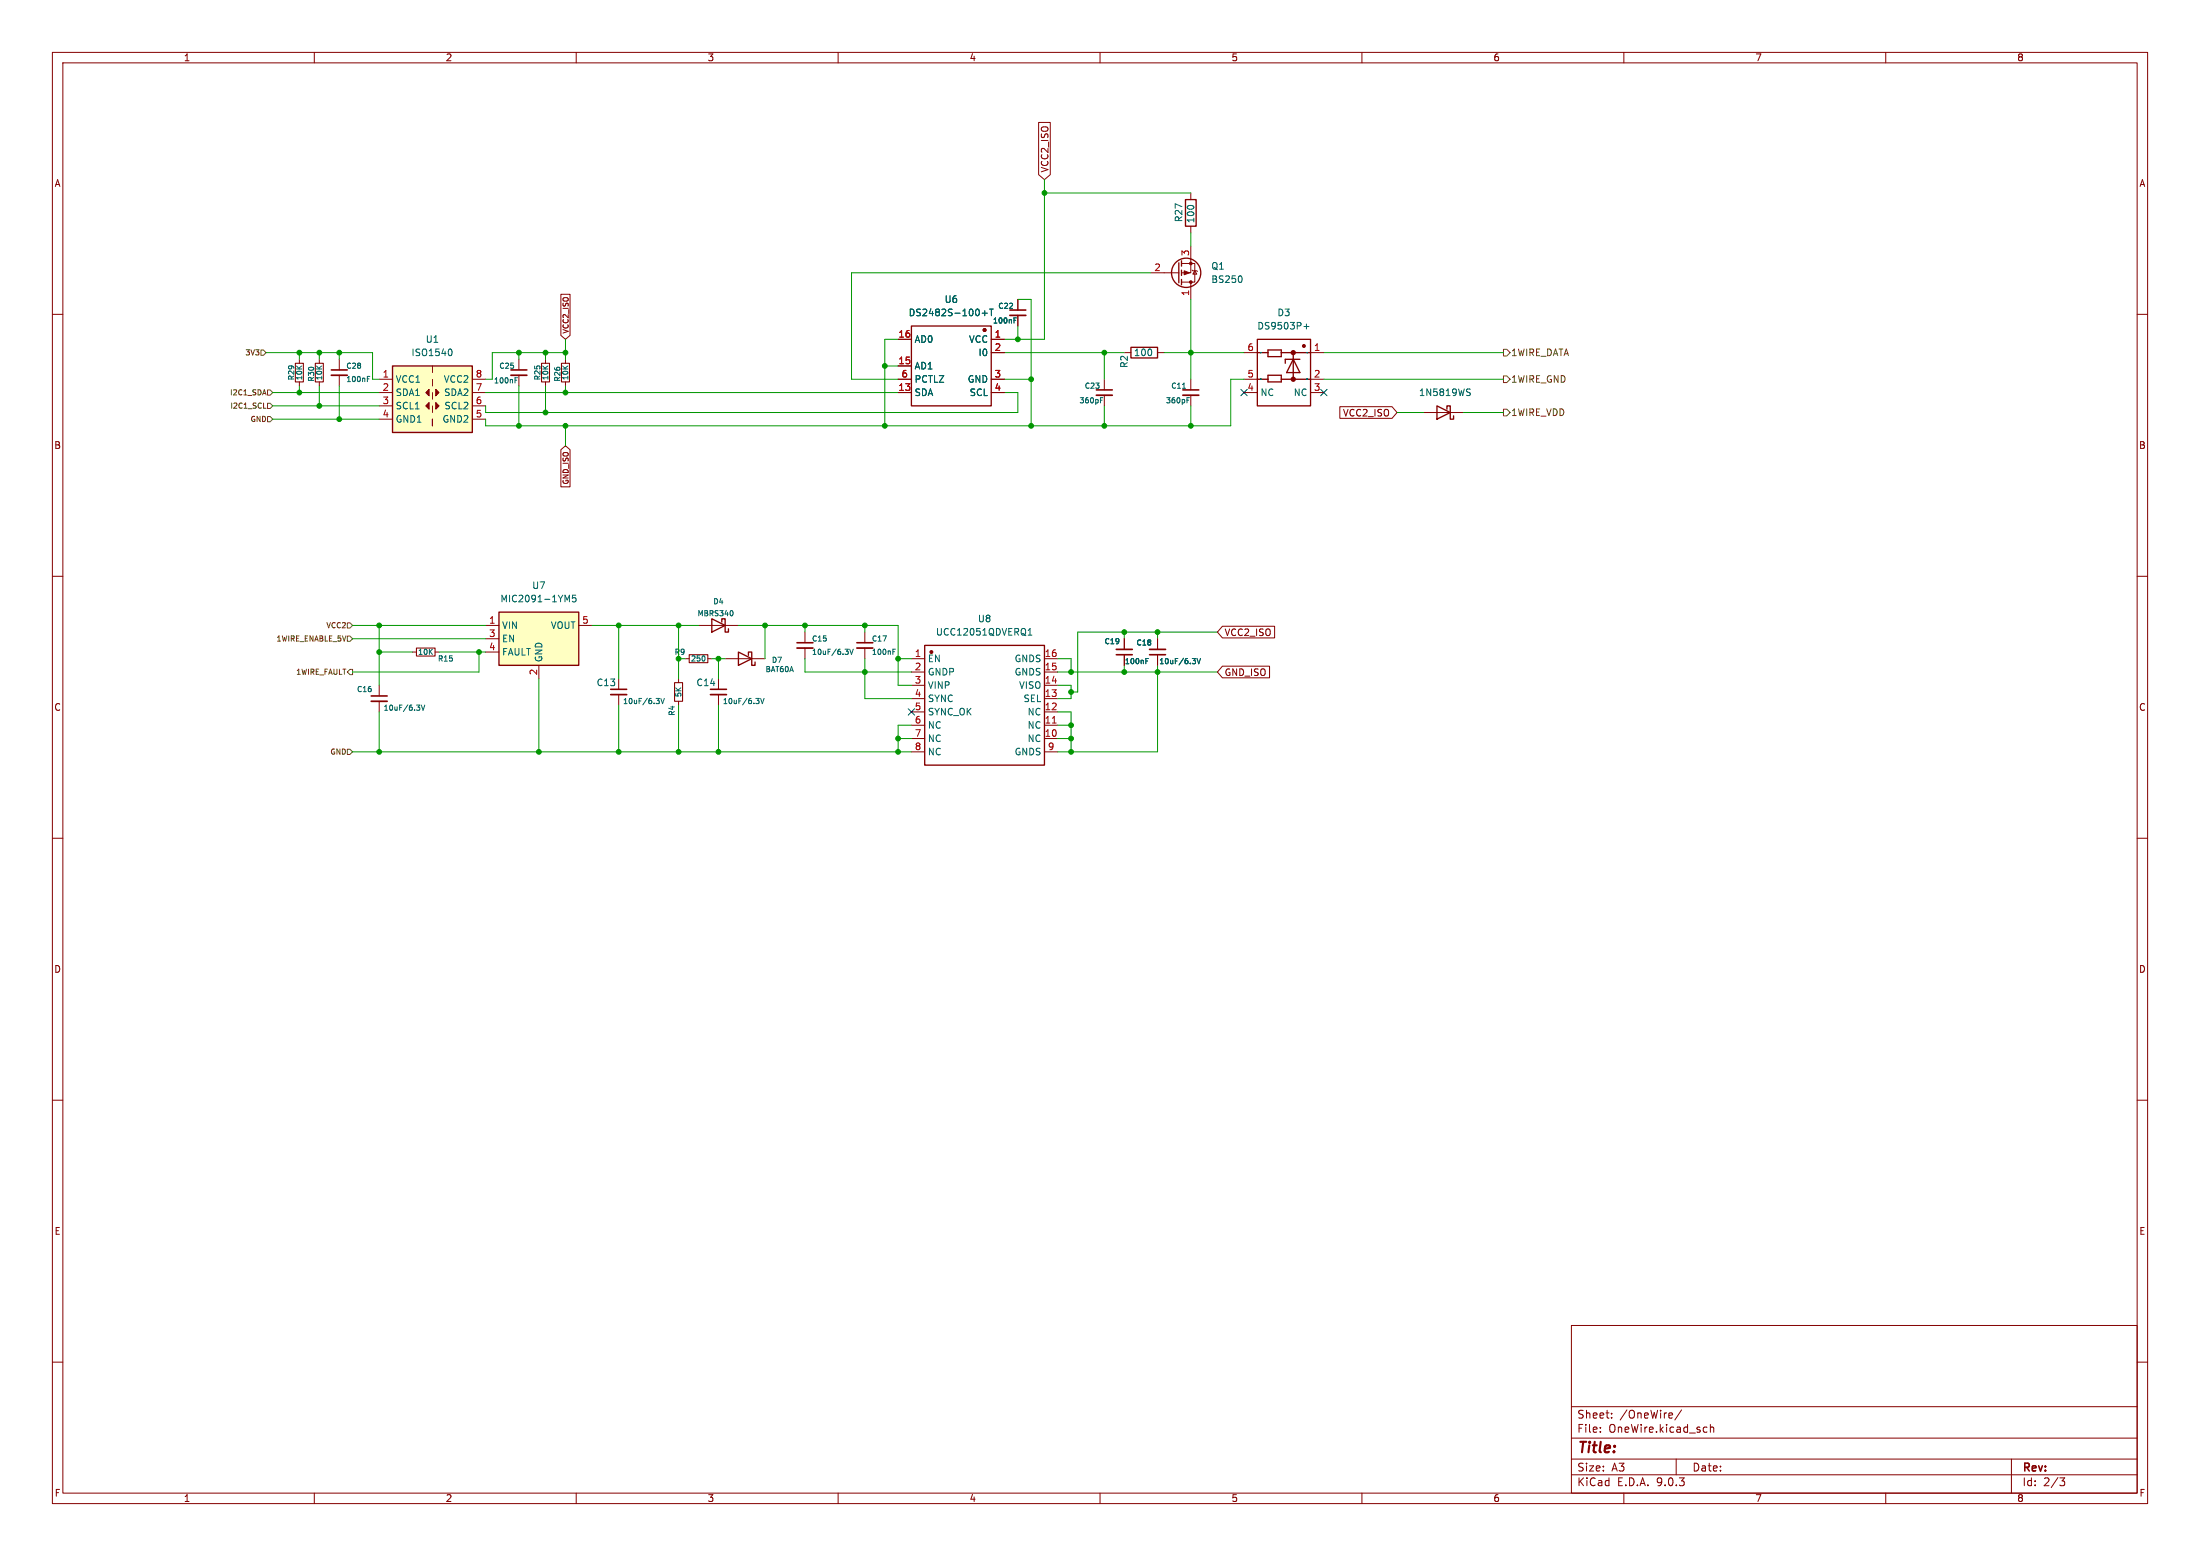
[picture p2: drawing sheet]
<svg xmlns="http://www.w3.org/2000/svg" width="420mm" height="297mm" viewBox="0 0 420 297" stroke-linecap="round" stroke-linejoin="round" font-family="sans-serif">
<g fill="none" stroke="#840000" stroke-width=".19">
<path d="M10 10h400v277h-400zM12 12h396v273h-396zM60 10v2M110 10v2M160 10v2M210 10v2M260 10v2M310 10v2M360 10v2M227.3 36.8v1.3M227.3 43.2v1.3M10 60h2"/>
<path d="M99.1 68.6v2M99.1 71.6v2.1M408 60h2M10 110h2M408 110h2M72.4 130.8v2M72.4 133.9v2M137.2 129.5v2.1M137.2 132.6v2M174 125.7h2.5M174 128.3h2.5M174 130.8h2.5"/>
<path d="M174 133.4h2.5M174 135.9h2.5M174 138.4h2.5M199.4 125.7h2.5M199.4 128.3h2.5M199.4 130.8h2.5M199.4 133.4h2.5M199.4 135.9h2.5M199.4 138.4h2.5M214.6 121.9v2.1M214.6 125v2M10 160h2"/>
<path d="M174 141h2.5M174 143.5h2.5M199.4 141h2.5M199.4 143.5h2.5M408 160h2M10 210h2M408 210h2M300 253h108v32h-108zM10 260h2M300 278.5h108M300 274.5h108M300 268.5h108"/>
<path d="M305.5 273.2v.2M305.5 272.5v.1M307.7 270.5v.2M307.7 269.8v.1M320 278.5v3M321 269.1l-1.3 1.9M325.7 272.4l.2 .1M325.9 273.3l-.2 .1M326.5 271.9v1.5M326.5 272.5l.2-.1 .4 .1 .1 .9M384 278.5v6.5M408 260h2"/>
<path d="M60 285v2M110 285v2M160 285v2M210 285v2M260 285v2M300 281.5h108M310 285v2M360 285v2M393.2 282.1h1l-.5 .6 .4 .1 .1 .5-.3 .3h-.5"/>
</g>
<path d="M97.5 70.6h3.1M70.9 132.8h3M135.6 131.6h3.1M213.1 125h3.1" fill="none" stroke="#840000" stroke-width=".3"/>
<path d="M97.5 71.6h3.1M70.9 133.9h3M135.6 132.6h3.1M213.1 124h3.1" fill="none" stroke="#840000" stroke-width=".33"/>
<path d="M98.3 72.6h.4M98.3 72.1h.5M79.5 134.6h.6l-.3 .4M80 135l.1 .2v.2l-.1 .2M80.4 134.6l.4 1 .3-1M144.3 133.3h.6l-.3 .4M144.7 133.7l.2 .2v.2l-.2 .2M145.2 133.3l.3 1 .4-1M196.3 121.2h.7M196.3 120.3l.3-.3v1.2M218.7 126.2h.4M218.7 125.7h.5" fill="none" stroke="#006464" stroke-width=".19"/>
<path d="M226.3 38.1h2v5.1h-2zM176.5 123.2h22.9v22.9h-22.9z" fill="none" stroke="#840000" stroke-width=".25"/>
<circle cx="177.8" cy="124.5" r=".25" fill="#840000" stroke="#840000" stroke-width=".25"/>
<path d="M200.9 138h.7" fill="none" stroke="#a90000" stroke-width=".19"/>
<path d="M74.9 69.9h15.3v12.7h-15.3z" fill="#ffffc2"/>
<path d="M74.9 69.9h15.3v12.7h-15.3zM274.3 77.5l2.6 1.2-2.6 1.3zM276.2 78.1v-.6h.7v2.5h.6v-.6M135.9 118.1l2.5 1.3-2.5 1.3zM137.8 118.7v-.6h.6v2.6h.7v-.7" fill="none" stroke="#840000" stroke-width=".25"/>
<g fill="#840000" stroke="#840000" stroke-width=".19">
<path d="M81.3 74.9l.6-.6v1.3z"/>
<path d="M83.2 74.3l.6 .6-.6 .7z"/>
<path d="M83.2 76.8l.6 .7-.6 .6z"/>
<path d="M81.3 77.5l.6-.7v1.3z"/>
</g>
<g fill="none" stroke="#840000" stroke-width=".19">
<path d="M57.1 68.6v.7M57.1 72.9v.8M61 68.6v.7M61 72.9v.8M64.8 68.6v2M64.8 71.6v2.1M72.4 72.4h2.5M72.4 74.9h2.5M72.4 77.5h2.5M82.5 69.9v1.2M82.5 72.4v1.3M82.5 74.9v1.3"/>
<path d="M82.5 77.5v1.2M90.2 72.4h2.5M90.2 74.9h2.5M90.2 77.5h2.5M271.8 78.7h7.6M72.4 80h2.5M82.5 80v1.3zM90.2 80h2.5M133.3 119.4h7.7M118.1 129.5v2.1M118.1 132.6v2M129.5 129.5v.8"/>
<path d="M129.5 133.9v.7M130.8 125.7h.8M135.1 125.7h.8M153.7 120.7v2M153.7 123.7v2M165.1 120.7v2M165.1 123.7v2"/>
</g>
<g fill="none" stroke="#006464" stroke-width=".19">
<path d="M70.1 72.3h.4M70.1 71.8h.5M85.9 66.6a.68 .68 0 0 1 .4 .7 .68 .68 0 0 1-.4 .6M280.2 74.8l.4 .2 .1 .3-.3 .2h-.3M280.2 74.2l.5 .1M139.8 116.6l.1 .3-.1 .6M125.2 133.3h.7l-.4 .4M125.7 133.7l.2 .2v.2l-.2 .2M126.2 133.3l.3 1 .3-1M134.5 125.4v.6M161.3 123.9h.6l-.3 .4M161.7 124.3l.2 .2v.2l-.2 .2"/>
<path d="M162.2 123.9l.4 1 .3-1M170.5 124.4h.3M170.5 123.9h.4"/>
</g>
<path d="M56.4 69.3h1.5v3.6h-1.5zM60.2 69.3h1.5v3.6h-1.5zM128.8 130.3h1.5v3.6h-1.5zM131.6 125h3.5v1.5h-3.5z" fill="none" stroke="#840000" stroke-width=".2"/>
<path d="M63.2 70.6h3.1M116.6 131.6h3M152.1 122.7h3.1M163.6 122.7h3" fill="none" stroke="#840000" stroke-width=".3"/>
<path d="M63.2 71.6h3.1M116.6 132.6h3M152.1 123.7h3.1M163.6 123.7h3" fill="none" stroke="#840000" stroke-width=".33"/>
<path d="M95.2 116.8h15.3v10.2h-15.3z" fill="#ffffc2"/>
<g fill="none" stroke="#840000" stroke-width=".25">
<path d="M225 50.2v3.8M225.6 49.8v1M225.6 51.6v1M225.6 53.3v1.1M174 62.2h15.2v15.3h-15.2zM215.9 66.3h5.1v2h-5.1zM240 64.8h10.2v12.7h-10.2zM240 67.3h2.1M240 72.4h2.1M242.1 66.8h2.5v1.3h-2.5zM242.1 71.6h2.5v1.3h-2.5zM244.6 67.3h5.6"/>
<path d="M244.6 72.4h5.6M246.9 68.6l1.3 2.5h-2.6zM246.9 67.3v5.1M248.2 68.6h-2.8v.7M95.2 116.8h15.3v10.2h-15.3zM141 124.5l2.5 1.2-2.5 1.3zM142.9 125.1v-.6h.6v2.5h.6v-.6"/>
<circle cx="226.4" cy="52.1" r="2.79"/>
</g>
<g fill="none" stroke="#840000" stroke-width=".19">
<path d="M198.3 23.4h2.2v9.9l-1.1 1-1.1-1zM107.1 56.2h1.7v7.8l-.9 .8-.8-.8zM194.3 57.2v2M219.7 52.1h5.3M225.6 50.3h2.5v3.5h-2.5M227.3 47v5.1h-1.7M227.3 53.8v3.4M227.6 51.6l1 .2M228.1 51.7l.4 .6h-.8zM104.1 68.6v.7M104.1 72.9v.8M107.9 68.6v.7"/>
<path d="M107.9 72.9v.8M171.4 64.8h2.6M171.4 72.4h2.6M171.4 74.9h2.6M171.4 69.9h2.6M189.2 64.8h2.6M189.2 67.3h2.6M189.2 72.4h2.6M189.2 74.9h2.6M194.3 60.2v2M210.8 72.4v2M210.8 75.4v2.1"/>
<path d="M214.6 67.3h1.3M221 67.3h1.2M227.3 72.4v2M227.3 75.4v2.1M237.5 67.3h2.5M237.5 72.4h2.5M237.5 74.9h2.5M250.2 67.3h2.5M250.2 72.4h2.5M250.2 74.9h2.5M255.8 77.6h9.9l1 1.1-1 1.2h-9.9zM107.1 85.8l.8-.7 .9 .7v7.1h-1.7z"/>
<path d="M92.7 119.4h2.5M110.5 119.4h2.5M233.4 119.5h9.9v2.3h-9.9l-1-1.1zM78.7 124.5h.8M83.1 124.5h.7M92.7 121.9h2.5M92.7 124.5h2.5M102.9 127v2.5M138.4 125.7h7.6M214.6 121.9v2.1M214.6 125v2M221 121.9v2.1"/>
<path d="M221 125v2M233.4 127.2h9v2.2h-9l-1-1.1z"/>
</g>
<g fill="none" stroke="#006464" stroke-width=".19">
<path d="M187.5 59.8h1M188 59.3v1M188.9 59h.7M189.3 59v1.3M237 52.8l.1 .3-.1 .7M193.6 61.1h.3M193.6 60.7h.4M210.1 76.4h.3M210.1 75.9h.5M225.8 74.1h.5M226.6 76.4h.3M226.6 75.9h.5"/>
<path d="M240.6 67.3h.1M240.6 72.4h.1M240.7 72.4h.1M240.7 67.3h.1M248.9 62.3h1M249.4 61.8v1M249.5 67.3h.1M249.5 72.4h.1M249.6 72.4h-.1M108.3 114.5l.4-.9v1.3M109.9 113.6h-.6v.6l.1-.1 .5 .1 .1 .1-.1 .5-.2 .1-.4-.1M218.7 125.7h.5"/>
<path d="M218.7 126.2h.4M227.6 125.7h.6l-.3 .4M228 126.1l.2 .2v.2l-.2 .2M228.5 125.7l.3 1 .4-1"/>
</g>
<path d="M103.4 69.3h1.5v3.6h-1.5zM107.2 69.3h1.5v3.6h-1.5zM79.5 123.7h3.6v1.5h-3.6z" fill="none" stroke="#840000" stroke-width=".2"/>
<g fill="#840000" stroke="#840000" stroke-width=".25">
<circle cx="188" cy="63" r=".25"/>
<circle cx="248.9" cy="66" r=".25"/>
</g>
<g fill="none" stroke="#840000" stroke-width=".51">
<circle cx="246.9" cy="72.4" r=".25"/>
<circle cx="246.9" cy="67.3" r=".25"/>
</g>
<path d="M192.8 59.2h3M209.3 74.4h3M225.8 74.4h3.1M219.5 125h3" fill="none" stroke="#840000" stroke-width=".3"/>
<path d="M192.8 60.2h3M209.3 75.4h3M225.8 75.4h3.1M219.5 124h3" fill="none" stroke="#840000" stroke-width=".33"/>
<g fill="#840000" stroke="#840000" stroke-width=".19">
<path d="M226.1 51.7l1 .4-1 .4z"/>
<circle cx="227.3" cy="53.8" r=".25"/>
<circle cx="227.3" cy="50.3" r=".25"/>
</g>
<path d="M49.8 66.8h.5l.5 .5-.5 .5h-.5zM50.3 77.9h.5M51.1 74.4h.5l.5 .5-.5 .5h-.5zM51.1 79.5h.5l.5 .5-.5 .5h-.5zM51.1 77h.5l.5 .5-.5 .5h-.5zM287 78.1h.7l.6 .6-.6 .7h-.7zM287 66.7h.7l.6 .6-.6 .6h-.7zM287 71.8h.7l.6 .6-.6 .6h-.7zM66.3 118.9h.5l.5 .5-.5 .5h-.5zM66.3 121.4h.5l.5 .5-.5 .5h-.5zM66.8 127.8h.5v1h-.5l-.5-.5zM66.3 143h.5l.5 .5-.5 .5h-.5z" fill="none" stroke="#725600" stroke-width=".19"/>
<g fill="none" stroke="#009600" stroke-width=".19">
<path d="M199.4 34.3v30.5h-7.6M199.4 36.8h27.9M194.3 57.2h2.5v24.1M219.7 52.1h-57.1v20.3h8.8M227.3 44.5v2.5M227.3 57.2v15.2M50.8 67.3h20.3v5.1h1.3M52.1 74.9h20.3M52.1 77.5h20.3M57.1 67.3v1.3M57.1 73.7v1.2M61 67.3v1.3"/>
<path d="M61 73.7v3.8M64.8 67.3v1.3M64.8 73.7v6.3M92.7 74.9h78.7M99.1 67.3v1.3M99.1 73.7v7.6M104.1 67.3v1.3M104.1 73.7v5M107.9 67.3h-13.9v5.1h-1.3M107.9 64.8v3.8M107.9 73.7v1.2M168.9 69.9h2.5"/>
<path d="M171.4 64.8h-2.5v16.5M191.8 67.3h22.8M191.8 72.4h5M191.8 74.9h2.5v3.8h-101.6v-1.2M194.3 62.2v2.6M210.8 67.3v5.1M210.8 77.5v3.8M222.2 67.3h15.3M227.3 77.5v3.8M237.5 72.4h-2.6v8.9h-142.2v-1.3M252.7 67.3h34.3M252.7 72.4h34.3"/>
<path d="M266.7 78.7h5.1M279.4 78.7h7.6M52.1 80h20.3M107.9 81.3v3.8M67.3 119.4h25.4M72.4 119.4v11.4M113 119.4h20.3M118.1 119.4v10.1M129.5 119.4v10.1M141 119.4h30.4v11.4h2.6M146 119.4v6.3M153.7 119.4v1.3"/>
<path d="M165.1 119.4v1.3M67.3 121.9h25.4M72.4 124.5h6.3M72.4 135.9v7.6M83.8 124.5h8.9M91.4 124.5v3.8h-24.1M102.9 129.5v14M118.1 134.6v8.9M129.5 125.7h1.3M129.5 134.6v8.9M135.9 125.7h2.5M137.2 125.7v3.8"/>
<path d="M137.2 134.6v8.9M153.7 125.7v2.6h20.3M165.1 125.7v7.7h8.9M171.4 125.7h2.6M174 138.4h-2.6v5.1M201.9 128.3h30.5M201.9 135.9h2.6v7.6M201.9 138.4h2.6M201.9 125.7h2.6v2.6M201.9 130.8h2.6v2.6h-2.6M214.6 120.7v1.2M214.6 127v1.3"/>
<path d="M221 120.7v1.2M221 127v16.5h-19.1M232.4 120.7h-26.7v11.4h-1.2M67.3 143.5h106.7M171.4 141h2.6M201.9 141h2.6"/>
</g>
<path d="M236.9 74.3l1.2 1.2M238.1 74.3l-1.2 1.2M252.1 74.3l1.2 1.2M253.3 74.3l-1.2 1.2M173.4 135.3l1.2 1.2M174.6 135.3l-1.2 1.2" fill="none" stroke="#000084" stroke-width=".19"/>
<g fill="#009600" stroke="#009600" stroke-width=".19">
<circle cx="153.7" cy="119.4" r=".46"/>
<circle cx="171.4" cy="125.7" r=".46"/>
<circle cx="165.1" cy="119.4" r=".46"/>
<circle cx="171.4" cy="141" r=".46"/>
<circle cx="171.4" cy="143.5" r=".46"/>
<circle cx="165.1" cy="128.3" r=".46"/>
<circle cx="204.5" cy="138.4" r=".46"/>
<circle cx="204.5" cy="141" r=".46"/>
<circle cx="204.5" cy="143.5" r=".46"/>
<circle cx="214.6" cy="120.7" r=".46"/>
<circle cx="221" cy="120.7" r=".46"/>
<circle cx="221" cy="128.3" r=".46"/>
<circle cx="214.6" cy="128.3" r=".46"/>
<circle cx="204.5" cy="128.3" r=".46"/>
<circle cx="204.5" cy="132.1" r=".46"/>
<circle cx="227.3" cy="67.3" r=".46"/>
<circle cx="210.8" cy="67.3" r=".46"/>
<circle cx="210.8" cy="81.3" r=".46"/>
<circle cx="227.3" cy="81.3" r=".46"/>
<circle cx="199.4" cy="36.8" r=".46"/>
<circle cx="168.9" cy="81.3" r=".46"/>
<circle cx="196.8" cy="81.3" r=".46"/>
<circle cx="194.3" cy="64.8" r=".46"/>
<circle cx="168.9" cy="69.9" r=".46"/>
<circle cx="196.8" cy="72.4" r=".46"/>
<circle cx="107.9" cy="81.3" r=".46"/>
<circle cx="99.1" cy="81.3" r=".46"/>
<circle cx="118.1" cy="143.5" r=".46"/>
<circle cx="102.9" cy="143.5" r=".46"/>
<circle cx="118.1" cy="119.4" r=".46"/>
<circle cx="57.1" cy="74.9" r=".46"/>
<circle cx="61" cy="67.3" r=".46"/>
<circle cx="57.1" cy="67.3" r=".46"/>
<circle cx="61" cy="77.5" r=".46"/>
<circle cx="64.8" cy="67.3" r=".46"/>
<circle cx="99.1" cy="67.3" r=".46"/>
<circle cx="64.8" cy="80" r=".46"/>
<circle cx="107.9" cy="74.9" r=".46"/>
<circle cx="104.1" cy="78.7" r=".46"/>
<circle cx="107.9" cy="67.3" r=".46"/>
<circle cx="104.1" cy="67.3" r=".46"/>
<circle cx="129.5" cy="125.7" r=".46"/>
<circle cx="129.5" cy="119.4" r=".46"/>
<circle cx="146" cy="119.4" r=".46"/>
<circle cx="129.5" cy="143.5" r=".46"/>
<circle cx="137.2" cy="143.5" r=".46"/>
<circle cx="137.2" cy="125.7" r=".46"/>
<circle cx="72.4" cy="143.5" r=".46"/>
<circle cx="72.4" cy="124.5" r=".46"/>
<circle cx="72.4" cy="119.4" r=".46"/>
<circle cx="91.4" cy="124.5" r=".46"/>
</g>
<text font-size="2.8" fill="#840000" x="301" y="277.9">Title:</text>
<g font-size="2.1" fill="#840000">
<text x="301" y="273.7">File:</text>
<text x="301" y="271">Sheet:</text>
<text x="307.1" y="273.7">OneWire.kicad_sch</text>
<text x="309.2" y="271">/OneWire/</text>
<text x="301" y="281.1">Size:</text>
<text x="307.6" y="281.1">A3</text>
<text x="323" y="281.1">Date:</text>
<text x="386" y="281.3">Rev:</text>
<text x="301" y="283.9">KiCad</text>
<text x="308.7" y="283.9">E.D.A.</text>
<text x="316.3" y="283.9">9.0.3</text>
<text x="386" y="283.9">Id:</text>
<text x="390.1" y="283.9">2/3</text>
</g>
<g font-size="1.8" fill="#840000">
<text x="35" y="11.9">1</text>
<text x="85" y="11.9">2</text>
<text x="135" y="11.9">3</text>
<text x="185" y="11.9">4</text>
<text x="235" y="11.9">5</text>
<text x="285" y="11.9">6</text>
<text x="335" y="11.9">7</text>
<text x="385" y="11.9">8</text>
<text x="10.3" y="35.9">A</text>
<text x="200.3" y="33" transform="rotate(-90 200.3 33)">VCC2_ISO</text>
<text x="408.3" y="35.9">A</text>
<text x="256.3" y="79.7">VCC2_ISO</text>
<text x="10.3" y="85.9">B</text>
<text x="408.2" y="85.9">B</text>
<text x="233.7" y="121.6">VCC2_ISO</text>
<text x="233.7" y="129.2">GND_ISO</text>
<text x="10.3" y="135.9">C</text>
<text x="408.2" y="135.9">C</text>
<text x="10.3" y="185.9">D</text>
<text x="408.2" y="185.9">D</text>
<text x="10.3" y="235.9">E</text>
<text x="408.3" y="235.9">E</text>
<text x="10.3" y="285.9">F</text>
<text x="35" y="286.9">1</text>
<text x="85" y="286.9">2</text>
<text x="135" y="286.9">3</text>
<text x="185" y="286.9">4</text>
<text x="235" y="286.9">5</text>
<text x="285" y="286.9">6</text>
<text x="335" y="286.9">7</text>
<text x="385" y="286.9">8</text>
<text x="408.3" y="285.9">F</text>
</g>
<g font-size="1.8" fill="#006464">
<text x="225.9" y="42.5" transform="rotate(-90 225.9 42.5)">R27</text>
<text x="228.2" y="42.7" transform="rotate(-90 228.2 42.7)">100</text>
<text x="231.1" y="51.7">Q1</text>
<text x="180.2" y="58">U6</text>
<text x="231.1" y="54.2">BS250</text>
<text x="81.2" y="65.6">U1</text>
<text x="173.4" y="60.6">DS2482S-100+T</text>
<text x="174.5" y="65.6">AD0</text>
<text x="184.9" y="65.6">VCC</text>
<text x="239.9" y="63.1">DS9503P+</text>
<text x="243.8" y="60.6">D3</text>
<text x="78.5" y="68.2">ISO1540</text>
<text x="174.5" y="70.7">AD1</text>
<text x="186.7" y="68.2">I0</text>
<text x="215.5" y="70.3" transform="rotate(-90 215.5 70.3)">R2</text>
<text x="216.4" y="68.2">100</text>
<text x="75.4" y="73.3">VCC1</text>
<text x="75.4" y="75.8">SDA1</text>
<text x="84.6" y="73.3">VCC2</text>
<text x="84.7" y="75.8">SDA2</text>
<text x="174.5" y="73.3">PCTLZ</text>
<text x="174.5" y="75.8">SDA</text>
<text x="184.6" y="73.3">GND</text>
<text x="185" y="75.8">SCL</text>
<text x="240.5" y="75.8">NC</text>
<text x="246.9" y="75.8">NC</text>
<text x="270.8" y="75.8">1N5819WS</text>
<text x="75.4" y="78.3">SCL1</text>
<text x="75.4" y="80.9">GND1</text>
<text x="84.4" y="80.9">GND2</text>
<text x="84.7" y="78.3">SCL2</text>
<text x="101.5" y="112.6">U7</text>
<text x="95.4" y="115.2">MIC2091-1YM5</text>
<text x="186.6" y="119">U8</text>
<text x="95.8" y="120.2">VIN</text>
<text x="95.8" y="122.8">EN</text>
<text x="95.8" y="125.3">FAULT</text>
<text x="105.1" y="120.2">VOUT</text>
<text x="178.6" y="121.5">UCC12051QDVERQ1</text>
<text x="103.7" y="126.5" transform="rotate(-90 103.7 126.5)">GND</text>
<text x="113.8" y="131.2">C13</text>
<text x="132.9" y="131.2">C14</text>
<text x="177" y="126.6">EN</text>
<text x="177" y="129.1">GNDP</text>
<text x="177" y="131.7">VINP</text>
<text x="193.6" y="126.6">GNDS</text>
<text x="193.6" y="129.1">GNDS</text>
<text x="194.4" y="131.7">VISO</text>
<text x="177" y="134.2">SYNC</text>
<text x="177" y="136.8">SYNC_OK</text>
<text x="195.3" y="134.2">SEL</text>
<text x="196.1" y="136.8">NC</text>
<text x="177" y="139.3">NC</text>
<text x="177" y="141.8">NC</text>
<text x="196.1" y="139.3">NC</text>
<text x="196.1" y="141.8">NC</text>
<text x="177" y="144.4">NC</text>
<text x="193.6" y="144.4">GNDS</text>
</g>
<g font-size="1.8" fill="#a90000">
<text x="220.3" y="51.8">2</text>
<text x="227.1" y="49" transform="rotate(-90 227.1 49)">3</text>
<text x="227.1" y="56.6" transform="rotate(-90 227.1 56.6)">1</text>
<text x="171.4" y="64.5">16</text>
<text x="189.8" y="64.5">1</text>
<text x="171.4" y="69.6">15</text>
<text x="189.8" y="67.1">2</text>
<text x="238.1" y="67.1">6</text>
<text x="250.8" y="67.1">1</text>
<text x="73" y="72.1">1</text>
<text x="73" y="74.7">2</text>
<text x="73" y="77.2">3</text>
<text x="90.7" y="72.1">8</text>
<text x="90.7" y="74.7">7</text>
<text x="90.7" y="77.2">6</text>
<text x="171.4" y="74.7">13</text>
<text x="172" y="72.1">6</text>
<text x="189.8" y="72.1">3</text>
<text x="189.8" y="74.7">4</text>
<text x="238.1" y="72.1">5</text>
<text x="238.1" y="74.7">4</text>
<text x="250.8" y="72.1">2</text>
<text x="250.8" y="74.7">3</text>
<text x="73" y="79.8">4</text>
<text x="90.7" y="79.8">5</text>
<text x="93.3" y="119.1">1</text>
<text x="111.1" y="119.1">5</text>
<text x="93.3" y="121.7">3</text>
<text x="93.3" y="124.2">4</text>
<text x="174.6" y="125.5">1</text>
<text x="199.3" y="125.5">16</text>
<text x="102.6" y="129" transform="rotate(-90 102.6 129)">2</text>
<text x="174.6" y="128">2</text>
<text x="174.6" y="130.6">3</text>
<text x="199.3" y="128">15</text>
<text x="199.3" y="130.6">14</text>
<text x="174.6" y="133.1">4</text>
<text x="174.6" y="135.6">5</text>
<text x="199.3" y="133.1">13</text>
<text x="199.3" y="135.6">12</text>
<text x="174.6" y="138.2">6</text>
<text x="174.6" y="140.7">7</text>
<text x="174.6" y="143.3">8</text>
<text x="199.3" y="138.2">11</text>
<text x="199.3" y="140.7">10</text>
<text x="200" y="143.3">9</text>
</g>
<g font-size="1.8" fill="#725600">
<text x="288.4" y="68.2">1WIRE_DATA</text>
<text x="288.4" y="73.3">1WIRE_GND</text>
<text x="288.4" y="79.6">1WIRE_VDD</text>
</g>
<g font-size="1.4" fill="#006464">
<text x="190.5" y="59.1">C22</text>
<text x="189.4" y="61.9">100nF</text>
<text x="66" y="70.6">C28</text>
<text x="95.2" y="70.6">C25</text>
<text x="56.4" y="72.7" transform="rotate(-90 56.4 72.7)">R29</text>
<text x="57.9" y="72.7" transform="rotate(-90 57.9 72.7)">10K</text>
<text x="60.2" y="73" transform="rotate(-90 60.2 73)">R30</text>
<text x="61.7" y="72.7" transform="rotate(-90 61.7 72.7)">10K</text>
<text x="66" y="73.1">100nF</text>
<text x="94.2" y="73.4">100nF</text>
<text x="103.4" y="72.7" transform="rotate(-90 103.4 72.7)">R25</text>
<text x="104.9" y="72.7" transform="rotate(-90 104.9 72.7)">10K</text>
<text x="107.2" y="73" transform="rotate(-90 107.2 73)">R26</text>
<text x="108.7" y="72.7" transform="rotate(-90 108.7 72.7)">10K</text>
<text x="206" y="77.2">360pF</text>
<text x="207" y="74.4">C23</text>
<text x="222.5" y="77.2">360pF</text>
<text x="223.5" y="74.4">C11</text>
<text x="133" y="117.8">MBRS340</text>
<text x="136.1" y="115.5">D4</text>
<text x="79.7" y="125.2">10K</text>
<text x="128.7" y="125.2">R9</text>
<text x="154.9" y="122.6">C15</text>
<text x="154.9" y="125.2">10uF/6.3V</text>
<text x="166.3" y="125.2">100nF</text>
<text x="166.3" y="122.6">C17</text>
<text x="210.7" y="123.2">C19</text>
<text x="216.8" y="123.4">C18</text>
<text x="83.5" y="126.5">R15</text>
<text x="131.8" y="126.5">250</text>
<text x="146" y="128.5">BAT60A</text>
<text x="147.2" y="126.7">D7</text>
<text x="214.6" y="127">100nF</text>
<text x="221.2" y="127">10uF/6.3V</text>
<text x="68" y="132.3">C16</text>
<text x="73.1" y="135.9">10uF/6.3V</text>
<text x="118.8" y="134.6">10uF/6.3V</text>
<text x="129" y="136.8" transform="rotate(-90 129 136.8)">R4</text>
<text x="130.3" y="133.2" transform="rotate(-90 130.3 133.2)">5K</text>
<text x="137.9" y="134.6">10uF/6.3V</text>
</g>
<g font-size="1.4" fill="#840000">
<text x="108.7" y="63.8" transform="rotate(-90 108.7 63.8)">VCC2_ISO</text>
<text x="108.7" y="92.6" transform="rotate(-90 108.7 92.6)">GND_ISO</text>
</g>
<g font-size="1.4" fill="#725600">
<text x="46.7" y="68">3V3</text>
<text x="43.8" y="75.7">I2C1_SDA</text>
<text x="43.8" y="78.2">I2C1_SCL</text>
<text x="47.7" y="80.7">GND</text>
<text x="52.6" y="122.6">1WIRE_ENABLE_5V</text>
<text x="62.2" y="120.1">VCC2</text>
<text x="56.4" y="129">1WIRE_FAULT</text>
<text x="62.9" y="144.2">GND</text>
</g>
</svg>
